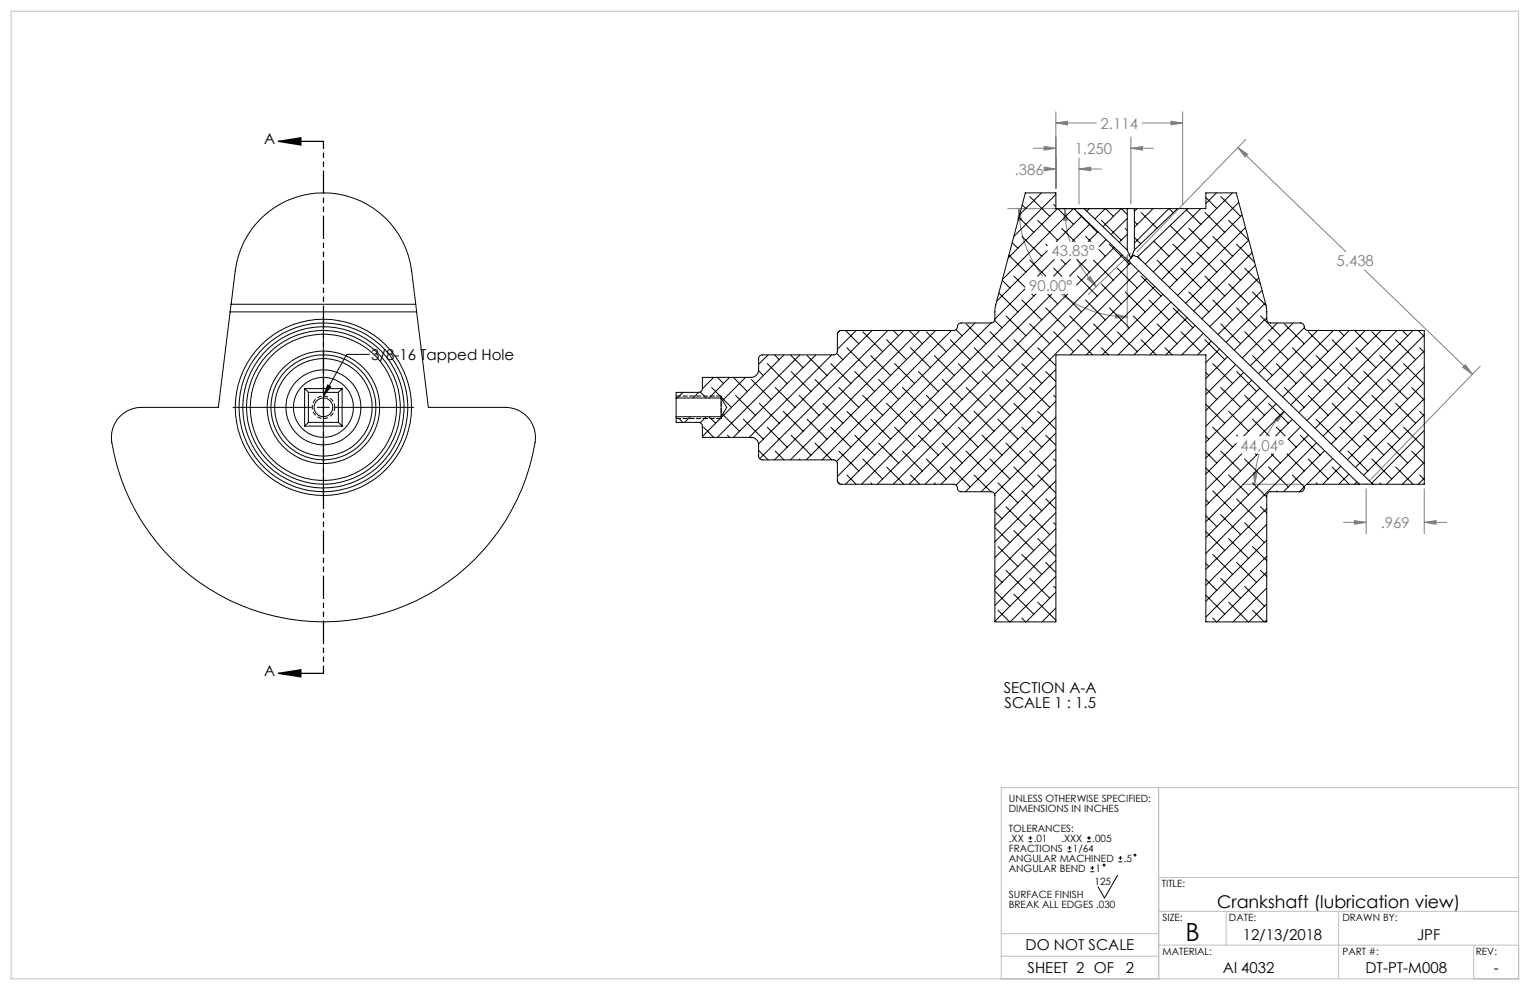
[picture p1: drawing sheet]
<svg xmlns="http://www.w3.org/2000/svg" width="432mm" height="279mm" viewBox="0 0 432 279" stroke-linecap="round" stroke-linejoin="round" font-family="sans-serif">
<g fill="none" stroke="#000" stroke-width=".28">
<path d="M91.3 89.5v22.1M65.8 115h22.1M89.6 115h3.4M91.3 113.3v3.4M91.3 118.4v22.1M92.5 108.7l.8 .4-2 2.7zM94.7 115h22.1M104.2 100h-6.3l-6.6 11.8M290.3 237.6h1M290.3 236.5h1M290.8 235.9v1.1M301.3 239.3h1.1"/>
<path d="M301.8 238.8v1.1M306.8 237.6h1.1M306.8 236.5h1.1M307.3 235.9v1.1M301.3 240.4h1.1M307.7 246h1.1M307.7 245h1.1M308.3 244.4v1.1M315.4 247.1l-3.7 6.3-1.8-3.1M315.7 243.2h1M315.7 242.1h1M316.2 241.6v1.1"/>
<circle cx="311.6" cy="244.1" r=".27"/>
<circle cx="320.3" cy="241.3" r=".27"/>
</g>
<path d="M78.6 39.9l6.3-1v2zM78.6 39.9h12.7M78.6 190l6.3-1v2zM78.6 190h12.7" fill="none" stroke="#000" stroke-width=".35"/>
<g fill="none" stroke="#808080" stroke-width=".28">
<path d="M298 34.7l3.3-.5v1zM298 31.5v21.7M298 34.7h11.4M319.2 38.7v18.9M322.3 34.7h11.5M330.5 34.2l3.3 .5-3.3 .5zM333.8 31.5v26.1M351.6 39.3l-30.7 31.8M284.4 58.9h34.5M287.6 58.9l.7 3.2-1 .1zM287.6 58.9a30.7 30.7 0 0 0 6.7 19.1M291.6 41.8h6.4"/>
<path d="M294.7 47.2l3.3 .5-3.3 .5zM294.7 41.3l3.3 .5-3.3 .6zM295.8 47.7h2.2M300.6 58.9l.6 3.3h-1zM300.6 58.9l.2 4.3 1.1 5M304.5 47.7l3.3-.5v1zM304.5 44.5v13.1M304.5 47.7h6.4M319.2 41.8l3.2-.5v1.1zM319.2 41.8h6.3M349.4 41.6l2.7 1.9-.7 .8zM349.4 41.6l30.5 29.5"/>
<path d="M304 73.2l2.7 4.4 2.7 3.3M306.8 78.7l.8-.7 1.8 2.9zM318.1 71.8v20.8M319.2 71.4l-12.1 11.7M385.1 76.1l30.5 29.5M299.4 83a30.9 30.9 0 0 0 18.7 6.4M314.9 88.7l3.2 .7-3.3 .3zM359.8 118.3l2.6-2.2-1.8 2.9zM362.4 116.1l-3 3.6-2 3.3M412.8 103.7l.8-.8 2 2.7zM417.8 103.3l-31.4 32.4M350.9 136.7h17"/>
<path d="M353.8 133.4h1l-.7 3.3zM355.4 128.1l-1.1 4.6-.2 4M385.6 137.9v12.7M402 137.9v12.7M379.2 147.4h6.4M382.2 146.9l3.4 .5-3.4 .6zM402 147.4l3.3-.5v1.1zM402 147.4h6.3"/>
</g>
<path d="M94.5 114.9a3.2 3.2 0 0 1-4.7 2.8 3.2 3.2 0 0 1-.2-5.4 3.2 3.2 0 0 1 4.9 2.4v.2" fill="none" stroke="#000" stroke-width=".28" stroke-dasharray="1.3 .6" stroke-dashoffset=".2" stroke-linecap="butt"/>
<path d="M91.3 39.9v150.1" fill="none" stroke="#000" stroke-width=".35" stroke-dasharray="6.3 1.3 1.3 1.3 1.3 1.3" stroke-dashoffset="4.3"/>
<path d="M303.1 58.9h2.9M318.2 58.9h2M332.3 58.9h2.9" fill="none" stroke="#c0c0c0" stroke-width=".28" stroke-dasharray="15.2 1.3 1.3 1.3"/>
<path d="M383.7 136.6h3.8" fill="none" stroke="#c0c0c0" stroke-width=".28" stroke-dasharray="15.2 1.3 1.3 1.3" stroke-dashoffset="15.2"/>
<path d="M3.1 3.2h425.5v273.1h-425.5zM327 222.3v54M428.6 222.3h-146v54M327 257.2h101.6M327 247.7h101.6M346 257.2v9.5M377.8 257.2v19.1M282.6 263.5h44.4M282.6 269.9h44.4M327 266.7h101.6M415.9 266.7v9.6" fill="none" stroke="#c0c0c0" stroke-width=".28"/>
<path d="M203.5 118.1v-6.3" fill="none" stroke="#000" stroke-width=".28" stroke-dasharray="1.3 .6" stroke-dashoffset=".3"/>
<path d="M190.8 111.8h12.7M190.8 118.1h12.7" fill="none" stroke="#000" stroke-width=".28" stroke-dasharray="1.3 .6"/>
<path d="M78.6 39.9l6.3-1v2zM78.6 190l6.3-1v2z" fill="#000"/>
<g fill="#808080">
<path d="M382.2 146.9l3.4 .5-3.4 .6zM402 147.4l3.3-.5v1.1zM412.8 103.7l.8-.8 2 2.7zM349.4 41.6l2.7 1.9-.7 .8zM304.5 47.7l3.3-.5v1zM294.7 47.2l3.3 .5-3.3 .5zM319.2 41.8l3.2-.5v1.1zM294.7 41.3l3.3 .5-3.3 .6zM330.5 34.2l3.3 .5-3.3 .5zM298 34.7l3.3-.5v1z"/>
<path d="M359.8 118.3l2.6-2.2-1.8 2.9zM353.8 133.4h1l-.7 3.3zM300.6 58.9l.6 3.3h-1zM306.8 78.7l.8-.7 1.8 2.9zM287.6 58.9l.7 3.2-1 .1zM314.9 88.7l3.2 .7-3.3 .3z"/>
</g>
<path d="M92.5 108.7l.8 .4-2 2.7z" fill="#000"/>
<g fill="none" stroke="#000" stroke-width=".28">
<path d="M288.5 57.8l1 1M289.4 54.4l-8.4 31.7-.2 4a1.09 1.09 0 0 1-1.1 1.1h-8.4a1.23 1.23 0 0 0-1.2 1.4l-.4 .5-.6 .2h-31.7a1.09 1.09 0 0 0-1.1 1v4.8a1.09 1.09 0 0 1-1 1.1h-20.1a1.09 1.09 0 0 0-1.1 1v3.2a2.17 2.17 0 0 1-2.1 2.1h-13.8v3.2a1.09 1.09 0 0 1-1 1M289.4 54.4h8.6v4.5h5.1M289.4 54.4l-.1 .1M290.6 55.5l5.7 5.6M293.9 54.4l-6.2 6.2M297.4 57.7l.6 .6M298 54.9l-11.9 11.8M298.4 58.9l-13.9 13.9M298.5 58.9l4.5 4.4M302.9 58.9l-20 20M303.1 58.9h2.9"/>
<path d="M303.1 58.9l15.4 14.7M304.1 60l5.6 5.6M306 58.9h12.1M306 58.9l12.1 11.7M307.4 58.9l-.7 .7M311.9 58.9l-2.9 2.9M312 58.9l2.2 2.2M316.4 58.9l-5.1 5.1M316.5 58.9l1.6 1.6M318.1 58.9h2M318.1 58.9v11.7M320.1 58.9h12.2"/>
<path d="M320.1 58.9v11.7M320.9 58.9l-.8 .8M322.1 60l4.4 4.4M325.4 58.9l-5.3 5.2M329.9 58.9l-9.8 9.7M330 58.9l1.1 1.1M332.3 58.9h2.9M332.3 58.9l-12.2 11.7M334.8 59.2l4.1 4.1M335.2 58.9h5.1v-4.5h8.6l8.4 31.7 .2 4a1.09 1.09 0 0 0 1.1 1.1h8.4a1.23 1.23 0 0 1 1.2 1.4l.3 .5 .6 .2h32.9v43.4h-14.5M335.2 58.9l-14.1 13.6M338.9 58.9l-15.7 15.6"/>
<path d="M340 60l5.7 5.6M340.3 55.7l3.1 3.1M343.3 54.4l-3 3M344.5 55.5l5.6 5.6M347.8 54.4l-22.3 22.3M349.6 57.1l-21.8 21.9M282.9 79.1l2.1 2.2M284.7 72l4.8 4.8M285.6 68.5l1.7 1.6M286.1 77.9l3.1 3.1M287.5 61.3l4.2 4.3M288.4 66.7l5.6 5.6"/>
<path d="M290.6 73.4l4.6 4.6M292.9 62.2l5.6 5.6M295.1 68.9l.5 .5M295.6 70.8l-14.3 14.2M297.4 75.7l2.2 2.3M297.5 73.2l-4.7 4.8M299.4 73.2l1.3 1.3M299.6 64.5l3.8 3.7M302 73.2l-4.7 4.8M303.9 73.2l3.6 3.6M304.1 77.9l5.6 5.6M305.3 61l-7.2 7.2"/>
<path d="M306.4 66.7l1.5 1.5M306.5 73.2l-4.7 4.8M307.6 63.2l-5 5M308.6 73.4l5.6 5.7M309.9 65.4l-2.8 2.8M310.2 70.5l1.8 1.8M310.8 62.2l5.6 5.6M312.2 67.6l-2 2M313.1 68.9l5.6 5.6M314.5 69.8l-10.7 10.6M315.3 75.7l5.7 5.6M316.8 72l-64.7 64.7"/>
<path d="M317.6 64.5l.5 .5M318.1 61.6l-4.5 4.6M318.1 66.1l-2.2 2.3M318.1 70.6l1 2.3M318.5 73.6h.1M318.5 73.6l65.1 63.1M319.1 74.2l-62.5 62.5M319.1 72.9l-.6 .7M319.2 72.8l-.1 .1M320.1 67l1.8 1.8M320.1 62.5l.9 .8M320.1 70.6l-.9 2.2"/>
<path d="M321.1 72.4l.8 .9M321.1 72.5l-1.1-.5-.8 .8M321.1 72.5l66.4 64.2M321.3 76.4l-60.2 60.3M322.1 77.9l5.6 5.6M323.6 78.6l-21.5 21.6M325.6 68.1l4.3 4.2M326.6 73.4l5.6 5.7M328.8 62.2h.1M330.2 63.6l4.2 4.2M331 68.9l5.7 5.6M333.3 75.7l5.6 5.6"/>
<path d="M335.5 64.5l5.6 5.6M337.8 71.2l5.6 5.6M340 77.9l5.7 5.6M342.3 66.7l5.6 5.6M344.5 73.4l5.6 5.7M346.7 62.2l5.7 5.6M349 68.9l5.1 5.1M350.6 60.6l-20.5 20.5M351.3 75.7l4.4 4.5M351.5 64.2l-19.1 19.2M352.4 67.8l-17.8 17.8M353.4 71.3l-16.5 16.5"/>
<path d="M354.3 74.9l-15.1 15.1M355.2 78.4l-13.7 13.8M64.9 88l-3.3 27h-21.7a8.5 8.5 0 0 0-8.4 9.8 60.5 60.5 0 0 0 60.4 50.7 60.5 60.5 0 0 0 59.2-52 8.5 8.5 0 0 0-8.4-8.5h-21.8l-3.3-27M64.9 88h52.7M65.2 85.9l-.3 2.1M65.2 85.9l1.2-9.5a25.1 25.1 0 0 1 24.9-22 25.1 25.1 0 0 1 24.9 22l1.1 9.5M65.2 85.9h52.1M117.3 85.9l.3 2.1M236.1 99.7l1.8 1.8M237.1 93.3l-.7 .7M238.6 93.3l3.8 3.7M239 98.1l5.6 5.7"/>
<path d="M241.6 93.3l-5.3 5.3M243.5 93.6l5.6 5.6M246.1 93.3l-32 32M250.2 95.9l5.6 5.6M250.6 93.3l-36.2 36.2M252.1 93.3l1.5 1.5M255.1 93.3l-36.5 36.5M256.6 93.3l3.7 3.7M257 98.1l5.6 5.7M259.6 93.3l-36.5 36.5M261.4 93.6l5.7 5.6M264.1 93.3l-36.6 36.5"/>
<path d="M268.2 95.9l5.6 5.6M268.5 93.3l-36.5 36.5M269.8 93l1.7 1.8M272.7 91.4l5.6 5.6M274.9 98.1l5.6 5.7M275.2 91.2l-39.1 39M279.4 93.6l5.6 5.6M279.6 91.2l-43.3 43.3M280.7 90.5l2.1 2M281.9 82.7l5.4 5.3M283.9 89.1l5.6 5.7M286.1 95.9l5.6 5.6"/>
<path d="M288.4 84.7l5.6 5.6M289.2 81.6l-8.4 8.4M290.6 91.4l5.7 5.6M291.2 83l.5 .5M292.3 83l-53.7 53.7M292.9 98.1l5.1 5.1M295.1 86.9l5.6 5.6M295.7 83l2.8 2.8M296.8 83l-53.7 53.7M297.4 93.6l5.6 5.6M300.2 83l5 5M301.3 83l-53.7 53.7"/>
<path d="M301.9 89.1l5.6 5.7M304.1 95.9l4.3 4.3M306.4 84.7l5.6 5.6M308.6 91.4l5.6 5.6M310.8 98.1l2 2.1M310.8 80.2l5.6 5.6M313.1 86.9l5.6 5.6M315.3 93.6l5.7 5.6M317.6 82.4l5.6 5.6M319.8 89.1l5.6 5.7M322.1 95.9l4.2 4.3M324.3 84.7l5.6 5.6"/>
<path d="M325.9 80.8l-19.3 19.4M326.6 91.4l5.6 5.6M328.2 83l-17.1 17.2M328.8 98.1l2 2.1M330.4 85.2l-14.8 15M331 86.9l5.7 5.6M332.7 87.5l-12.7 12.7M333.3 93.6l5.6 5.6M335 89.6l-10.5 10.6M335.5 82.4l5.6 5.6M337.3 91.9l-8.3 8.3M339.6 94.1l-6.1 6.1"/>
<path d="M340 95.9l5.7 5.6M341.9 96.3l-3.9 3.9M342.3 84.7l5.6 5.6M344.2 98.5l-3.9 3.8M344.5 91.4l5.6 5.6M346.7 80.2l5.7 5.6M349 86.9l5.6 5.6M351.3 93.6l5.6 5.6M353.5 82.4l3.8 3.8M355.7 89.1l5.7 5.7M356.2 82l-12.5 12.4M357.1 85.5l-11.1 11.1"/>
<path d="M357.5 89.6l-9.2 9.2M358 95.9l5.6 5.6M360.5 91.2l-9.9 9.8M362.5 91.4l5.6 5.6M364.7 98.1l5.6 5.7M364.9 91.2l-12 12M368.1 92.5l-12.9 12.9M369.2 93.6l5.6 5.6M371.8 93.3l-14.4 14.3M376 95.9l5.6 5.6M376.3 93.3l-16.6 16.6M377.8 93.3l1.5 1.5"/>
<path d="M380.8 93.3l-18.8 18.7M382.3 93.3l3.7 3.7M382.7 98.1l5.6 5.7M385.3 93.3l-21 21M387.2 93.6l5.6 5.6M389.8 93.3l-23.2 23.2M393.9 95.9l5.6 5.6M394.3 93.3l-25.4 25.4M395.8 93.3l1.5 1.5M398.8 93.3l-27.6 27.6M400.3 93.3l1.7 1.6M400.6 98.1l1.4 1.3"/>
<path d="M402 94.6l-28.6 28.5M402 99.1l-26.3 26.2M86 109.7l1 1M86 109.7v10.6M86 109.7h10.6M87 119.2l-1 1.1M87 110.7v8.5M87 119.2h8.5M87 110.7h8.5M95.5 119.2l1.1 1.1M95.5 110.7v8.5M96.6 109.7l-1.1 1"/>
<path d="M96.6 109.7v10.6M190.8 117.6v1.6h6.4a1.09 1.09 0 0 1 1 1.1v3.1h13.8a2.11 2.11 0 0 1 2.1 2.2v3.1a1.09 1.09 0 0 0 1.1 1.1h20.1a1.09 1.09 0 0 1 1 1v4.8a1.09 1.09 0 0 0 1.1 1.1h31.7a1.23 1.23 0 0 1 1.2 1.4l.4 .5 .6 .2h8.4a1.09 1.09 0 0 1 1.1 1v35.7h17.2v-75.3h42.3v75.3h17.2v-35.7a1.09 1.09 0 0 1 1.1-1h8.4a1.49 1.49 0 0 0 1.3-1.7l.6-.4h14.7M190.8 112.3v5.3M190.8 117.6h12.7M190.8 112.3h12.7M191.8 118.3l.9 .9M192.7 110.7l-1.6 1.6M194.8 117.6l-1.6 1.6M197.2 110.7h-6.4v1.6M197.2 110.7l-1.6 1.6M197.6 110.6l1.7 1.7M199.3 117.6l-1.7 1.7"/>
<path d="M200.1 117.6l1.9 1.9M200.8 109.4l5.6 5.6M201.4 106.5l-3.2 3.2M202.5 106.5l1.7 1.7M203.5 112.3v5.3M203.5 112.3l1.6 2.7-1.6 2.6M203.9 116.9l4.8 4.8M205.9 106.5l-5.8 5.8M207 106.5l3.9 4M207.6 111.6l5.6 5.6M209.8 118.3l5.6 5.6M210.4 106.5l-6.5 6.5"/>
<path d="M212.1 107.1l5.6 5.6M214.1 104.6l1.3 1.4M214.3 113.8l5.6 5.7M216.5 102.6l5.6 5.6M216.8 100.2l-2.7 2.6M218.6 100.2l1.3 1.3M218.8 109.4l5.6 5.6M221.1 116.1l5.6 5.6M221.3 100.2l-23.1 23M223.1 100.2l3.6 3.6M223.3 104.8l5.6 5.7M225.5 111.6l5.6 5.6"/>
<path d="M225.7 100.2l-23.2 23.2M227.8 118.3l5.6 5.6M227.8 100.4l5.6 5.6M230 107.1l5.6 5.6M230.3 100.2l-23.3 23.2M232.3 113.8l5.6 5.7M234.5 102.6l5.6 5.6M234.7 100.2l-23.2 23.2M236.7 109.4l5.7 5.6M239 116.1l5.6 5.6M241.2 104.8l5.6 5.7M243.5 111.6l5.6 5.6"/>
<path d="M245.7 118.3l5.7 5.6M245.7 100.4l5.7 5.6M248 107.1l5.6 5.6M250.2 113.8l5.6 5.7M252.5 102.6l5.6 5.6M254.7 109.4l5.6 5.6M257 116.1l5.6 5.6M259.2 104.8l5.6 5.7M261.4 111.6l5.7 5.6M263.7 118.3l5.6 5.6M263.7 100.4l5.6 5.6M265.9 107.1l5.6 5.6"/>
<path d="M268.2 113.8l5.6 5.7M270.4 102.6l5.6 5.6M272.7 109.4l5.6 5.6M274.9 116.1l5.6 5.6M277.2 104.8l5.6 5.7M279.4 111.6l5.6 5.6M281.7 118.3l5.6 5.6M281.7 100.4l5.6 5.6M283.9 107.1l5.6 5.6M286.1 113.8l5.6 5.7M288.4 102.6l5.6 5.6M290.6 109.4l5.7 5.6"/>
<path d="M292.9 116.1l5.1 5.1M295.1 104.8l2.9 2.9M297.4 111.6l.6 .6M298 104.2l-32.4 32.5M298 108.8l-28.2 28.1M298 113.2l-25.5 25.6M298 117.7l-21.1 21.1M340.3 114.1l5.4 5.4M340.3 109.6l3.1 3.1M340.3 105.1l.8 .9M342.3 102.6l5.6 5.6M344.5 109.4l5.6 5.6"/>
<path d="M346.4 100.7l-6.1 6.1M346.7 116.1l5.7 5.6M348.7 102.9l-8.4 8.4M349 104.8l5.6 5.7M351 105.1l-10.7 10.7M351.3 111.6l5.6 5.6M353.3 107.3l-13 13M353.5 118.3l4.7 4.7M353.5 100.4l5.6 5.6M355.6 109.5l-15.3 15.3M357.9 111.7l-17.6 17.6M358 113.8l5.6 5.7"/>
<path d="M360.2 113.9l-9.2 9.1M360.2 102.6l5.6 5.6M362.4 116.1l-6.9 6.9M362.5 109.4l5.6 5.6M364.7 118.4l-4.7 4.6M367 104.8l5.6 5.7M369.2 111.6l5.6 5.6M371.4 118.3l5.7 5.6M371.4 100.4l5.7 5.6M373.7 107.1l5.6 5.6M376 113.8l5.6 5.7M378.2 102.6l5.6 5.6"/>
<path d="M380.4 109.4l5.6 5.6M382.7 116.1l5.6 5.6M384.9 104.8l5.6 5.7M387.2 111.6l5.6 5.6M389.4 118.3l5.6 5.6M389.4 100.4l5.6 5.6M391.7 107.1l5.6 5.6M393.9 113.8l5.6 5.7M396.1 102.6l5.7 5.6M398.4 109.4l3.6 3.5M400.6 116.1l1.4 1.3M402 103.5l-24 24"/>
<path d="M402 108l-21.7 21.7M402 112.5l-19.4 19.4M402 117l-17.2 17.1M86 120.3h10.6M198.6 120.6l2.8 2.8M205.3 122.8l.6 .6M214.1 127.1l2.7 2.7M216.5 120.6l5.6 5.6M218.8 127.3l2.5 2.5M223.3 122.8l5.6 5.6M225.5 129.5l.2 .3M230 125.1l4.7 4.7"/>
<path d="M234.5 120.6l5.6 5.6M236.4 135.9l.7 .7M236.7 127.3l5.7 5.6M239 134.1l2.6 2.6M241.2 122.8l5.6 5.6M243.5 129.5l5.6 5.7M245.7 136.3l.4 .4M248 125.1l5.6 5.6M250.2 131.8l4.9 4.9M252.5 120.6l5.6 5.6M254.7 127.3l5.6 5.6M257 134.1l2.6 2.6"/>
<path d="M259.2 122.8l5.6 5.6M261.4 129.5l5.7 5.7M263.7 136.3l.4 .4M265.9 125.1l5.6 5.6M268.2 131.8l5.6 5.6M270.4 120.6l5.6 5.6M272.7 127.3l5.6 5.6M274.9 134.1l4.7 4.7M277.2 122.8l5.6 5.6M279.4 129.5l5.6 5.7M281.7 136.3l5.6 5.6M283.9 125.1l5.6 5.6"/>
<path d="M286.1 131.8l5.6 5.6M288.4 138.5l5.6 5.6M288.4 120.6l5.6 5.6M290.6 127.3l5.7 5.6M292.9 134.1l5.1 5M295.1 122.8l2.9 2.9M297.4 129.5l.6 .7M298 122.2l-17.3 17.3M298 126.7l-17.2 17.2M298 131.2l-17.2 17.2M298 135.7l-17.2 17.2M340.3 132.1l5.4 5.3"/>
<path d="M340.3 127.6l3.1 3.1M340.3 123.1l.8 .8M342.3 138.5l5.6 5.6M342.3 120.6l5.6 5.6M344.5 127.3l5.6 5.6M346.7 134.1l5.7 5.6M348.9 125.1l-8.6 8.7M349 122.8l.2 .2M350.4 128.1l-10.1 10.2M351.3 129.5l5.6 5.7M353.5 136.3l4 4M354.3 128.1l.3 .3"/>
<path d="M355 128.1l-14.7 14.6M358 131.8l5.6 5.6M358.8 128.1l2.6 2.6M359.4 128.1l-19.1 19.1M360.2 138.5l.3 .3M360.2 120.6l2.5 2.4M363.3 128.1l4.8 4.8M363.5 123.9l2.3 2.3M364.7 134.1l3.4 3.3M367 122.8l5.6 5.6M367 120.5l-3.5 3.5M368.2 137.3l-1.5 1.5"/>
<path d="M369.2 129.5l5.6 5.7M369.3 122.8l-29 28.9M371.4 136.3l.4 .4M371.5 125l-31.2 31.2M373.8 127.2l-11.6 11.6M376 131.8l4.8 4.9M376.1 129.4l-7.3 7.3M378.2 120.6l5.6 5.6M378.4 131.6l-5.1 5.1M380.4 127.3l5.6 5.6M380.7 133.8l-2.9 2.9M383 136l-.7 .7"/>
<path d="M383.6 136.7h3.9M384.9 122.8l5.6 5.6M387.2 129.5l5.6 5.7M389.4 136.3l.4 .4M391.7 125.1l5.6 5.6M393.9 131.8l4.9 4.9M396.1 120.6l5.7 5.6M398.4 127.3l3.6 3.6M400.6 134.1l1.4 1.3M402 121.5l-14.9 14.8M402 126l-10.7 10.7M402 130.5l-6.2 6.2"/>
<path d="M402 135l-1.7 1.7M280.8 148.9l4.2 4.2M280.8 144.4l2 2M281.7 154.2l5.6 5.7M283.9 143l5.6 5.6M286.1 149.8l5.6 5.6M288.4 156.5l5.6 5.6M290.6 145.3l5.7 5.6M292.9 152l5.1 5.1M295.1 158.8l2.9 2.8M295.1 140.8l2.9 2.8M297.4 147.5l.6 .6"/>
<path d="M298 140.2l-17.2 17.2M298 144.7l-17.2 17.2M298 149.2l-17.2 17.2M298 153.6l-17.2 17.3M298 158.2l-17.2 17.1M340.3 159l.8 .9M340.3 150l5.4 5.4M340.3 145.6l3.1 3M340.3 141.1l.8 .8M342.3 156.5l5.6 5.6M344.5 145.3l5.6 5.6M346.7 152l5.7 5.6"/>
<path d="M349 158.8l5.6 5.6M349 140.8l5.6 5.6M351.3 147.5l5.6 5.6M353.5 154.2l4 4.1M355.7 143l1.8 1.8M357.5 143.5l-17.2 17.2M357.5 148l-17.2 17.2M357.5 152.5l-17.2 17.2M357.5 157l-17.2 17.2M280.8 166.8l4.2 4.3M280.8 162.3l2 2.1M281.7 172.2l3.2 3.3"/>
<path d="M283.9 161l5.6 5.6M286.1 167.7l5.6 5.6M288.4 174.4l1 1.1M290.6 163.2l5.7 5.6M292.9 170l5.1 5M297.4 165.5l.6 .6M298 162.6l-12.9 12.9M298 167.1l-8.4 8.4M298 171.6l-3.9 3.9M340.3 168l5.4 5.3M340.3 163.5l3.1 3.1M342.3 174.4l1 1.1"/>
<path d="M344.5 163.2l5.6 5.6M346.7 170l5.6 5.5M351.3 165.5l5.6 5.6M353.5 172.2l3.3 3.3M355.7 161l1.8 1.7M357.5 161.5l-14 14M357.5 165.9l-9.5 9.6M357.5 170.5l-5 5M357.5 174.9l-.6 .6"/>
<circle cx="91.3" cy="115" r="13.8"/>
<circle cx="91.3" cy="115" r="8.5"/>
<circle cx="91.3" cy="115" r="2.64"/>
<circle cx="91.3" cy="115" r="20.6"/>
<circle cx="91.3" cy="115" r="15.9"/>
<circle cx="91.3" cy="115" r="21.7"/>
<circle cx="91.3" cy="115" r="22.8"/>
<circle cx="91.3" cy="115" r="10.6"/>
<circle cx="91.3" cy="115" r="14.8"/>
<circle cx="91.3" cy="115" r="24.9"/>
<circle cx="91.3" cy="115" r="23.8"/>
</g>
<text font-size="7.1" x="334.6" y="265.5">B</text>
<text font-size="4.9" x="343.5" y="256.3">Crankshaft (lubrication view)</text>
<g font-size="4.2">
<text x="74.6" y="40.6">A</text>
<text x="104.8" y="101.6">3/8-16 Tapped Hole</text>
<text x="74.6" y="190.7">A</text>
<text x="283.3" y="195.6">SECTION A-A</text>
<text x="283.5" y="199.8">SCALE 1 : 1.5</text>
<text x="289.4" y="268.2">DO NOT SCALE</text>
<text x="350.7" y="265.2">12/13/2018</text>
<text x="399.9" y="265.2">JPF</text>
<text x="290" y="274.6">SHEET 2 OF</text>
<text x="317.8" y="274.6">2</text>
<text x="345.2" y="274.7">Al 4032</text>
<text x="385.4" y="274.7">DT-PT-M008</text>
<text x="421.6" y="274.7">-</text>
</g>
<g font-size="4.2" fill="#808080">
<text x="310.6" y="36.3">2.114</text>
<text x="303.3" y="43.4">1.250</text>
<text x="286.4" y="49.3">.386</text>
<text x="296.7" y="72.3">43.83°</text>
<text x="377.2" y="75.2">5.438</text>
<text x="290.4" y="82.1">90.00°</text>
<text x="350.1" y="127.2">44.04°</text>
<text x="389.7" y="149">.969</text>
</g>
<g font-size="2.8">
<text x="284.7" y="226.2">UNLESS OTHERWISE SPECIFIED:</text>
<text x="284.7" y="229.1">DIMENSIONS IN INCHES</text>
<text x="284.7" y="234.7">TOLERANCES:</text>
<text x="284.7" y="237.5">.XX</text>
<text x="291.7" y="237.5">.01</text>
<text x="299.5" y="237.5">.XXX</text>
<text x="308.3" y="237.5">.005</text>
<text x="284.7" y="240.4">FRACTIONS</text>
<text x="284.7" y="243.2">ANGULAR MACHINED</text>
<text x="302.8" y="240.4">1/64</text>
<text x="317.1" y="243.2">.5</text>
<text x="284.7" y="246">ANGULAR BEND</text>
<text x="308.9" y="249.6">125</text>
<text x="309.2" y="246">1</text>
<text x="327.9" y="250.4">TITLE:</text>
<text x="284.7" y="253.4">SURFACE FINISH</text>
<text x="284.7" y="256.3">BREAK ALL EDGES .030</text>
<text x="328.1" y="259.9">SIZE:</text>
<text x="346.8" y="259.9">DATE:</text>
<text x="378.9" y="259.9">DRAWN BY:</text>
<text x="328.1" y="269.5">MATERIAL:</text>
<text x="378.9" y="269.5">PART #:</text>
<text x="416.5" y="269.5">REV:</text>
</g>
</svg>
